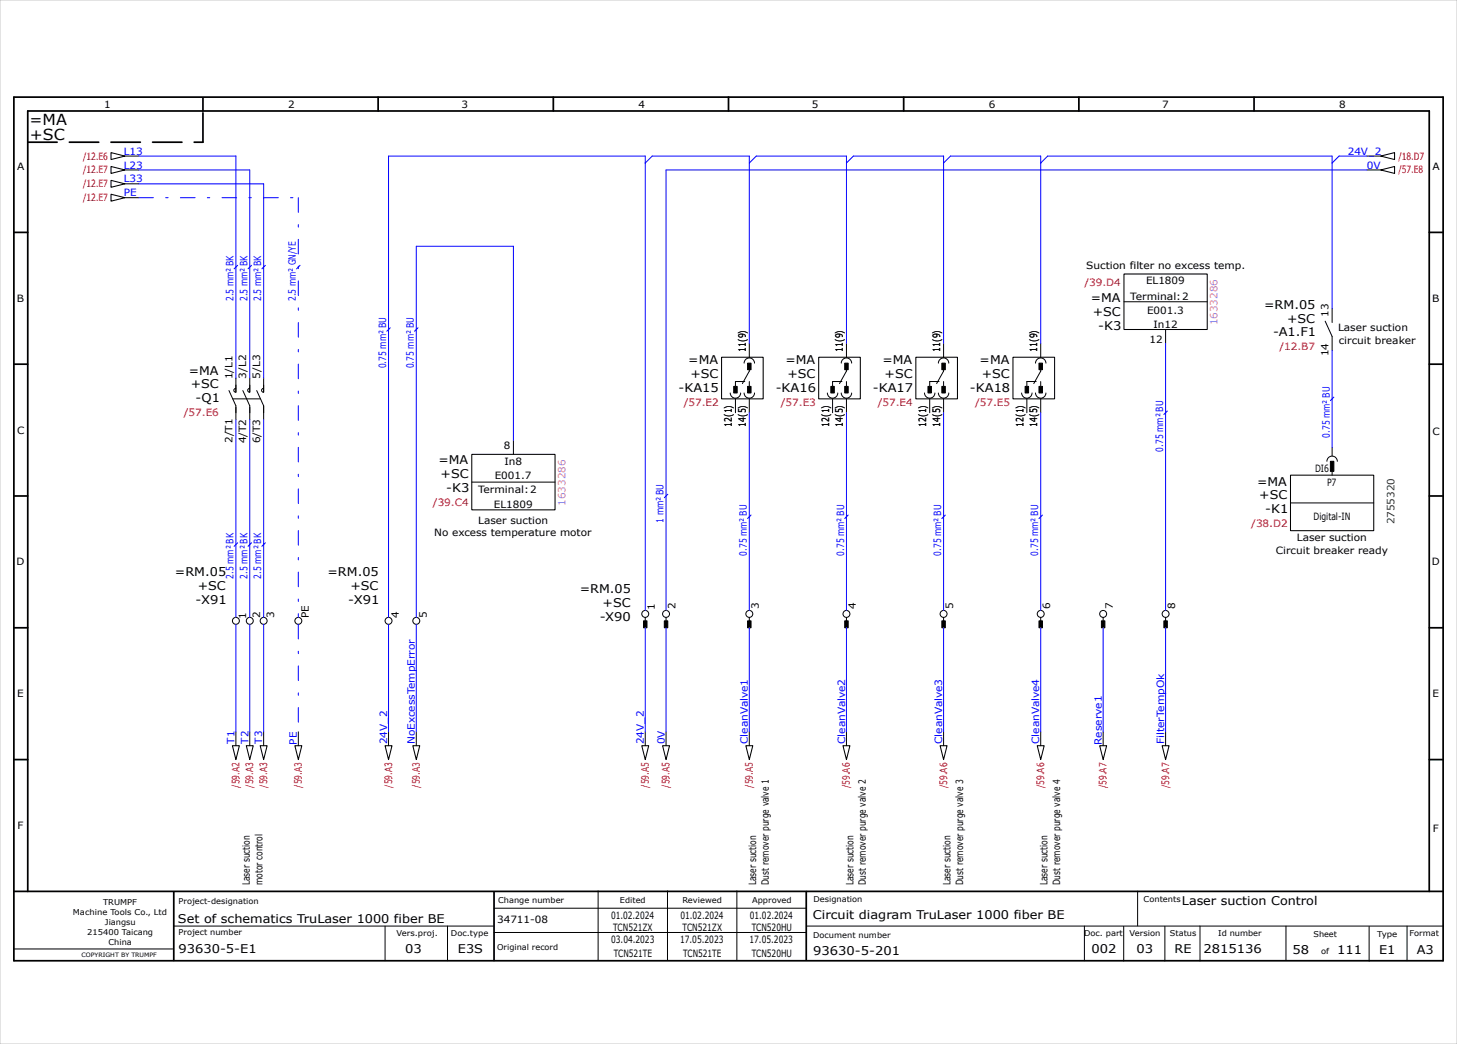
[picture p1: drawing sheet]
<svg xmlns="http://www.w3.org/2000/svg" width="420mm" height="301mm" viewBox="0 0 420 301" stroke-linecap="round" stroke-linejoin="round" font-family="sans-serif">
<g fill="none" stroke="#000" stroke-width=".5">
<path d="M4 28h412v249h-412zM58.5 28.2v3.8M109 28v4M159.5 28v4M210 28v4M260.5 28v4M311 28v4M361.5 28v4M4 67h4M412 67h4M4 105h4M412 105h4"/>
<path d="M4 143h4M412 143h4M4 181h4M412 181h4M4 219h4M412 219h4M4 257h412M8 257v-225h404v225M50.1 257.1v19.8M142.4 257.2v19.8M232.4 257.1v19.7"/>
</g>
<g fill="none" stroke="#000" stroke-width=".29">
<path d="M36 45h4M36 49h4M36 53h4M36 57h4M394 45h4M394 49h4M216 99v4M244 99v4M272 99v4M300 99v4M324 87h24M336 95v4"/>
<path d="M382 92.6l2 4.4v4M384 89v4M66 112.6l2 4.4v4M68 112a.56 .56 0 0 0-.6 .5 .56 .56 0 0 0 .6 .6M68 109v4.1M70 112.6l2 4.4v4M72 109v4.1a.56 .56 0 0 1-.6-.6 .56 .56 0 0 1 .6-.5M74 112.6l2 4.4v4M76 112a.56 .56 0 0 0-.6 .5 .56 .56 0 0 0 .6 .6M76 109v4.1M210.5 113.3a1.5 1.5 0 0 0 1.5 1.5 1.5 1.5 0 0 0 1.5-1.5M212 115v4"/>
<path d="M214.5 104.7a1.5 1.5 0 0 1 1.5-1.5 1.5 1.5 0 0 1 1.5 1.5M214.5 113.3a1.5 1.5 0 0 0 1.5 1.5 1.5 1.5 0 0 0 1.5-1.5M214.7 110h-2.7v1.3M216 105v2l-2 3.6M216 110v1.3M216 115v4M238.5 113.3a1.5 1.5 0 0 0 1.5 1.5 1.5 1.5 0 0 0 1.5-1.5M240 115v4M242.5 104.7a1.5 1.5 0 0 1 1.5-1.5 1.5 1.5 0 0 1 1.5 1.5M242.5 113.3a1.5 1.5 0 0 0 1.5 1.5 1.5 1.5 0 0 0 1.5-1.5M242.7 110h-2.7v1.3M244 105v2l-2 3.6"/>
<path d="M244 110v1.3M244 115v4M266.5 113.3a1.5 1.5 0 0 0 1.5 1.5 1.5 1.5 0 0 0 1.5-1.5M268 115v4M270.5 104.7a1.5 1.5 0 0 1 1.5-1.5 1.5 1.5 0 0 1 1.5 1.5M270.5 113.3a1.5 1.5 0 0 0 1.5 1.5 1.5 1.5 0 0 0 1.5-1.5M270.7 110h-2.7v1.3M272 105v2l-2 3.6M272 110v1.3M272 115v4M294.5 113.3a1.5 1.5 0 0 0 1.5 1.5 1.5 1.5 0 0 0 1.5-1.5M296 115v4"/>
<path d="M298.5 104.7a1.5 1.5 0 0 1 1.5-1.5 1.5 1.5 0 0 1 1.5 1.5M298.5 113.3a1.5 1.5 0 0 0 1.5 1.5 1.5 1.5 0 0 0 1.5-1.5M298.7 110h-2.7v1.3M300 105v2l-2 3.6M300 110v1.3M300 115v4M136 139h24M148 127v4M382.5 133a1.5 1.5 0 0 1 1.5-1.5 1.5 1.5 0 0 1 1.5 1.5M384 129v2.5M384 136v1M372 145h24"/>
<path d="M186 178v2M192 178v2M216 178v2M244 178v2M272 178v2M300 178v2M318 178v2M336 178v2M68 211v4M72 211v4M76 211v4M86 211v4"/>
<path d="M112 211v4M120 211v4M186 211v4M192 211v4M216 211v4M244 211v4M272 211v4M300 211v4M318 211v4M336 211v4M172.4 256.9v20M192.4 256.9v20"/>
<path d="M212.4 256.9v20M327.9 256.9v10M4.1 273.6h45.7M50.1 267h92.2M111 267v10M129 267v10M142.4 261.9h90M142.4 268.9h90M232.5 267h183.5M312.6 267v10M323.9 267.1v10M335.8 267.1v10"/>
<path d="M345.9 267v10.1M370.7 267v9.8M394.7 267.1v10M405.6 267v10"/>
<circle cx="68" cy="179" r="1"/>
<circle cx="72" cy="179" r="1"/>
<circle cx="76" cy="179" r="1"/>
<circle cx="86" cy="179" r="1"/>
<circle cx="112" cy="179" r="1"/>
<circle cx="120" cy="179" r="1"/>
<circle cx="186" cy="177" r="1"/>
<circle cx="192" cy="177" r="1"/>
<circle cx="216" cy="177" r="1"/>
<circle cx="244" cy="177" r="1"/>
<circle cx="272" cy="177" r="1"/>
<circle cx="300" cy="177" r="1"/>
<circle cx="318" cy="177" r="1"/>
<circle cx="336" cy="177" r="1"/>
</g>
<path d="M8 41h50.5M58.5 41v-8.8" fill="none" stroke="#000" stroke-width=".5" stroke-dasharray="8.5 3.5"/>
<path d="M0 0h420v301h-420z" fill="none" stroke="#c9c9c9" stroke-width=".29"/>
<path d="M67.1 115h7.9" fill="none" stroke="#000" stroke-width=".29" stroke-dasharray="8.5 3.5"/>
<g fill="#000" stroke="#000" stroke-width=".29">
<path d="M211.5 111.4h1v1.9h-1z" fill-rule="evenodd"/>
<path d="M215.5 104.7h1v1.9h-1z" fill-rule="evenodd"/>
<path d="M215.5 111.4h1v1.9h-1z" fill-rule="evenodd"/>
<path d="M239.5 111.4h1v1.9h-1z" fill-rule="evenodd"/>
<path d="M243.5 104.7h1v1.9h-1z" fill-rule="evenodd"/>
<path d="M243.5 111.4h1v1.9h-1z" fill-rule="evenodd"/>
<path d="M267.5 111.4h1v1.9h-1z" fill-rule="evenodd"/>
<path d="M271.5 104.7h1v1.9h-1z" fill-rule="evenodd"/>
<path d="M271.5 111.4h1v1.9h-1z" fill-rule="evenodd"/>
<path d="M295.5 111.4h1v1.9h-1z" fill-rule="evenodd"/>
<path d="M299.5 104.7h1v1.9h-1z" fill-rule="evenodd"/>
<path d="M299.5 111.4h1v1.9h-1z" fill-rule="evenodd"/>
<path d="M383.5 133h1v2.9h-1z" fill-rule="evenodd"/>
<path d="M185.5 179h1v2h-1z" fill-rule="evenodd"/>
<path d="M191.5 179h1v2h-1z" fill-rule="evenodd"/>
<path d="M215.5 179h1v2h-1z" fill-rule="evenodd"/>
<path d="M243.5 179h1v2h-1z" fill-rule="evenodd"/>
<path d="M271.5 179h1v2h-1z" fill-rule="evenodd"/>
<path d="M299.5 179h1v2h-1z" fill-rule="evenodd"/>
<path d="M317.5 179h1v2h-1z" fill-rule="evenodd"/>
<path d="M335.5 179h1v2h-1z" fill-rule="evenodd"/>
</g>
<g fill="none" stroke="#000" stroke-width=".3">
<path d="M32 44l4 1-4 1zM32 48l4 1-4 1zM32 52l4 1-4 1zM32 56l4 1-4 1zM398 45l4-1v2zM398 49l4-1v2zM324 79h24v16h-24zM208 103h12v12h-12zM236 103h12v12h-12zM264 103h12v12h-12zM292 103h12v12h-12zM136 131h24v16h-24z"/>
<path d="M372 137h24v16h-24zM67 215h2l-1 4zM71 215h2l-1 4zM75 215h2l-1 4zM85 215h2l-1 4zM111 215h2l-1 4zM119 215h2l-1 4zM185 215h2l-1 4zM191 215h2l-1 4zM215 215h2l-1 4zM243 215h2l-1 4zM271 215h2l-1 4z"/>
<path d="M299 215h2l-1 4zM317 215h2l-1 4zM335 215h2l-1 4z"/>
</g>
<g fill="none" stroke="#00f" stroke-width=".29">
<path d="M40 45h28v64M40 49h32v60M40 53h36v56M186 47l2-2h28v54M216 47l2-2h26v54M244 47l2-2h26v54M272 47l2-2h26v54M300 47l2-2h82v44M394 49h-202v127M394 45h-8l-2 2M336 99v77M216 119v57"/>
<path d="M244 119v57M272 119v57M300 119v57M384 101v28M68 121v57M72 121v57M76 121v57M148 127v-56h-28v107M68 180v31M72 180v31M76 180v31M112 180v31"/>
<path d="M120 180v31M186 176v-131h-74v133M186 181v30M192 181v30M216 181v30M244 181v30M272 181v30M300 181v30M318 181v30M336 181v30"/>
</g>
<path d="M40 57h46M86 57v121M86 180v31" fill="none" stroke="#00f" stroke-width=".29" stroke-dasharray="4.2 3.5 .7 3.5"/>
<g fill="none" stroke="#00f" stroke-width=".3">
<path d="M68.5 76.5l-1 1M72.5 76.5l-1 1M76.5 76.5l-1 1M86.5 76.5l-1 1M112.5 94.5l-1 1M120.5 94.5l-1 1M336.5 118.5l-1 1M384.5 114.5l-1 1M68.5 156.5l-1 1M72.5 156.5l-1 1M76.5 156.5l-1 1M192.5 142.5l-1 1"/>
<path d="M216.5 148.5l-1 1M244.5 148.5l-1 1M272.5 148.5l-1 1M300.5 148.5l-1 1"/>
</g>
<g font-size="4.4">
<text x="8.5" y="36">=MA</text>
<text x="8.6" y="40.5">+SC</text>
</g>
<g font-size="3.5">
<text x="314.4" y="87.2">=MA</text>
<text x="364.4" y="89">=RM.05</text>
<text x="315" y="91.2">+SC</text>
<text x="316.6" y="95.2">-K3</text>
<text x="371" y="93">+SC</text>
<text x="367" y="97">-A1.F1</text>
<text x="54.4" y="108">=MA</text>
<text x="198.4" y="105">=MA</text>
<text x="226.4" y="105">=MA</text>
<text x="254.4" y="105">=MA</text>
<text x="282.4" y="105">=MA</text>
<text x="55" y="112">+SC</text>
<text x="195.6" y="113">-KA15</text>
<text x="199" y="109">+SC</text>
<text x="223.6" y="113">-KA16</text>
<text x="227" y="109">+SC</text>
<text x="251.6" y="113">-KA17</text>
<text x="255" y="109">+SC</text>
<text x="279.6" y="113">-KA18</text>
<text x="283" y="109">+SC</text>
<text x="56.4" y="116">-Q1</text>
<text x="126.4" y="133.8">=MA</text>
<text x="127" y="137.8">+SC</text>
<text x="128.6" y="141.8">-K3</text>
<text x="362.4" y="140">=MA</text>
<text x="363" y="144">+SC</text>
<text x="364.7" y="148">-K1</text>
<text x="50.4" y="166">=RM.05</text>
<text x="94.4" y="166">=RM.05</text>
<text x="56.4" y="174">-X91</text>
<text x="57" y="170">+SC</text>
<text x="100.4" y="174">-X91</text>
<text x="101" y="170">+SC</text>
<text x="167.1" y="171">=RM.05</text>
<text x="172.9" y="179">-X90</text>
<text x="173.7" y="175">+SC</text>
<text x="340.7" y="261">Laser suction Control</text>
<text x="51.3" y="266">Set of schematics TruLaser 1000 fiber BE</text>
<text x="234.3" y="265">Circuit diagram TruLaser 1000 fiber BE</text>
<text x="51.5" y="274.7">93630-5-E1</text>
<text x="116.8" y="274.9">03</text>
<text x="132" y="274.9">E3S</text>
<text x="234.4" y="275.3">93630-5-201</text>
<text x="314.6" y="274.8">002</text>
<text x="327.6" y="274.9">03</text>
<text x="338.6" y="274.8">RE</text>
<text x="346.9" y="274.7">2815136</text>
<text x="372.6" y="275">58</text>
<text x="385.4" y="275">111</text>
<text x="397.6" y="275">E1</text>
<text x="408.4" y="275">A3</text>
</g>
<g font-size="2.9">
<text x="30" y="31">1</text>
<text x="83" y="31">2</text>
<text x="133.1" y="31">3</text>
<text x="184.1" y="31">4</text>
<text x="234.1" y="31">5</text>
<text x="285" y="31">6</text>
<text x="335" y="31">7</text>
<text x="386" y="31">8</text>
<text x="5" y="49">A</text>
<text x="413" y="49">A</text>
<text x="313.1" y="77.5">Suction filter no excess temp.</text>
<text x="330.3" y="82">EL1809</text>
<text x="4.8" y="87">B</text>
<text x="325.8" y="86.5">Terminal:2</text>
<text x="412.8" y="87">B</text>
<text x="330.7" y="90.5">E001.3</text>
<text x="332.5" y="94.5">In12</text>
<text x="383" y="91.4" transform="rotate(-90 383 91.4)">13</text>
<text x="385.7" y="95.5">Laser suction</text>
<text x="215" y="101.4" transform="rotate(-90 215 101.4)">11(9)</text>
<text x="243" y="101.4" transform="rotate(-90 243 101.4)">11(9)</text>
<text x="271" y="101.4" transform="rotate(-90 271 101.4)">11(9)</text>
<text x="299" y="101.4" transform="rotate(-90 299 101.4)">11(9)</text>
<text x="331.4" y="99">12</text>
<text x="385.9" y="99.1">circuit breaker</text>
<text x="383" y="102.7" transform="rotate(-90 383 102.7)">14</text>
<text x="67" y="109.4" transform="rotate(-90 67 109.4)">1/L1</text>
<text x="71" y="109.2" transform="rotate(-90 71 109.2)">3/L2</text>
<text x="75" y="109.2" transform="rotate(-90 75 109.2)">5/L3</text>
<text x="5" y="125">C</text>
<text x="211" y="123" transform="rotate(-90 211 123)">12(1)</text>
<text x="215" y="123" transform="rotate(-90 215 123)">14(5)</text>
<text x="239" y="123" transform="rotate(-90 239 123)">12(1)</text>
<text x="243" y="123" transform="rotate(-90 243 123)">14(5)</text>
<text x="267" y="123" transform="rotate(-90 267 123)">12(1)</text>
<text x="271" y="123" transform="rotate(-90 271 123)">14(5)</text>
<text x="295" y="123" transform="rotate(-90 295 123)">12(1)</text>
<text x="299" y="123" transform="rotate(-90 299 123)">14(5)</text>
<text x="413" y="125.5">C</text>
<text x="67" y="127.7" transform="rotate(-90 67 127.7)">2/T1</text>
<text x="71" y="127.8" transform="rotate(-90 71 127.8)">4/T2</text>
<text x="75" y="127.8" transform="rotate(-90 75 127.8)">6/T3</text>
<text x="145.2" y="129.5">8</text>
<text x="142.6" y="138">E001.7</text>
<text x="145.4" y="134">In8</text>
<text x="379.1" y="136">DI6</text>
<text x="137.8" y="142">Terminal:2</text>
<text x="382.5" y="140">P7</text>
<text x="142.4" y="146.5">EL1809</text>
<text x="125.2" y="154.6">No excess temperature motor</text>
<text x="137.9" y="151">Laser suction</text>
<text x="373.8" y="156">Laser suction</text>
<text x="378.6" y="150">Digital-IN</text>
<text x="367.7" y="159.6">Circuit breaker ready</text>
<text x="4.8" y="163">D</text>
<text x="412.7" y="163">D</text>
<text x="71" y="178.4" transform="rotate(-90 71 178.4)">1</text>
<text x="75" y="178.2" transform="rotate(-90 75 178.2)">2</text>
<text x="79" y="178.2" transform="rotate(-90 79 178.2)">3</text>
<text x="89" y="178.3" transform="rotate(-90 89 178.3)">PE</text>
<text x="115" y="178.1" transform="rotate(-90 115 178.1)">4</text>
<text x="123" y="178.2" transform="rotate(-90 123 178.2)">5</text>
<text x="188.7" y="175.9" transform="rotate(-90 188.7 175.9)">1</text>
<text x="194.7" y="175.7" transform="rotate(-90 194.7 175.7)">2</text>
<text x="218.8" y="175.7" transform="rotate(-90 218.8 175.7)">3</text>
<text x="246.8" y="175.6" transform="rotate(-90 246.8 175.6)">4</text>
<text x="274.8" y="175.7" transform="rotate(-90 274.8 175.7)">5</text>
<text x="302.8" y="175.7" transform="rotate(-90 302.8 175.7)">6</text>
<text x="320.8" y="175.7" transform="rotate(-90 320.8 175.7)">7</text>
<text x="338.7" y="175.6" transform="rotate(-90 338.7 175.6)">8</text>
<text x="5" y="201">E</text>
<text x="413" y="201">E</text>
<text x="5.1" y="239">F</text>
<text x="413" y="240">F</text>
<text x="72" y="255.3" transform="rotate(-90 72 255.3)">Laser suction</text>
<text x="75.6" y="255.2" transform="rotate(-90 75.6 255.2)">motor control</text>
<text x="218" y="255.3" transform="rotate(-90 218 255.3)">Laser suction</text>
<text x="221.6" y="255.3" transform="rotate(-90 221.6 255.3)">Dust remover purge valve 1</text>
<text x="246" y="255.3" transform="rotate(-90 246 255.3)">Laser suction</text>
<text x="249.6" y="255.3" transform="rotate(-90 249.6 255.3)">Dust remover purge valve 2</text>
<text x="274" y="255.3" transform="rotate(-90 274 255.3)">Laser suction</text>
<text x="277.6" y="255.3" transform="rotate(-90 277.6 255.3)">Dust remover purge valve 3</text>
<text x="302" y="255.3" transform="rotate(-90 302 255.3)">Laser suction</text>
<text x="305.6" y="255.3" transform="rotate(-90 305.6 255.3)">Dust remover purge valve 4</text>
<text x="143.3" y="266">34711-08</text>
<text x="176.1" y="264.9">01.02.2024</text>
<text x="176.8" y="268.4">TCN521ZX</text>
<text x="196.1" y="264.9">01.02.2024</text>
<text x="196.8" y="268.4">TCN521ZX</text>
<text x="216.1" y="264.9">01.02.2024</text>
<text x="216.7" y="268.4">TCN520HU</text>
<text x="176.2" y="271.9">03.04.2023</text>
<text x="176.9" y="275.9">TCN521TE</text>
<text x="196" y="271.9">17.05.2023</text>
<text x="196.9" y="275.9">TCN521TE</text>
<text x="216" y="271.9">17.05.2023</text>
<text x="216.7" y="275.9">TCN520HU</text>
</g>
<g font-size="2.9" fill="#b60000">
<text x="23.9" y="46">/12.E6</text>
<text x="403.1" y="46">/18.D7</text>
<text x="23.9" y="50">/12.E7</text>
<text x="403.1" y="50">/57.E8</text>
<text x="23.9" y="54">/12.E7</text>
<text x="23.9" y="58">/12.E7</text>
<text x="312.6" y="82.5">/39.D4</text>
<text x="368.8" y="101">/12.B7</text>
<text x="53" y="120">/57.E6</text>
<text x="197.1" y="117">/57.E2</text>
<text x="225.1" y="117">/57.E3</text>
<text x="253" y="117">/57.E4</text>
<text x="281.1" y="117">/57.E5</text>
<text x="124.8" y="146">/39.C4</text>
<text x="360.7" y="152">/38.D2</text>
<text x="69" y="227.1" transform="rotate(-90 69 227.1)">/59.A2</text>
<text x="73" y="227.1" transform="rotate(-90 73 227.1)">/59.A3</text>
<text x="77" y="227.1" transform="rotate(-90 77 227.1)">/59.A3</text>
<text x="87" y="227.1" transform="rotate(-90 87 227.1)">/59.A3</text>
<text x="113" y="227.1" transform="rotate(-90 113 227.1)">/59.A3</text>
<text x="121" y="227.1" transform="rotate(-90 121 227.1)">/59.A3</text>
<text x="187" y="227.1" transform="rotate(-90 187 227.1)">/59.A5</text>
<text x="193" y="227.1" transform="rotate(-90 193 227.1)">/59.A5</text>
<text x="217" y="227.1" transform="rotate(-90 217 227.1)">/59.A5</text>
<text x="245" y="227.2" transform="rotate(-90 245 227.2)">/59.A6</text>
<text x="273" y="227.2" transform="rotate(-90 273 227.2)">/59.A6</text>
<text x="301" y="227.2" transform="rotate(-90 301 227.2)">/59.A6</text>
<text x="319" y="227.2" transform="rotate(-90 319 227.2)">/59.A7</text>
<text x="337" y="227.2" transform="rotate(-90 337 227.2)">/59.A7</text>
</g>
<g font-size="2.9" fill="#00f">
<text x="35.7" y="44.6">L13</text>
<text x="388.5" y="44.6">24V_2</text>
<text x="35.7" y="48.6">L23</text>
<text x="35.7" y="52.6">L33</text>
<text x="394" y="48.6">0V</text>
<text x="35.7" y="56.6">PE</text>
<text x="67.3" y="86.8" transform="rotate(-90 67.3 86.8)">2.5 mm² BK</text>
<text x="71.3" y="86.8" transform="rotate(-90 71.3 86.8)">2.5 mm² BK</text>
<text x="75.3" y="86.8" transform="rotate(-90 75.3 86.8)">2.5 mm² BK</text>
<text x="85.3" y="86.8" transform="rotate(-90 85.3 86.8)">2.5 mm² GN/YE</text>
<text x="111.3" y="106.2" transform="rotate(-90 111.3 106.2)">0.75 mm² BU</text>
<text x="119.3" y="106.2" transform="rotate(-90 119.3 106.2)">0.75 mm² BU</text>
<text x="335.3" y="130.2" transform="rotate(-90 335.3 130.2)">0.75 mm² BU</text>
<text x="383.3" y="126.2" transform="rotate(-90 383.3 126.2)">0.75 mm² BU</text>
<text x="191.3" y="150.8" transform="rotate(-90 191.3 150.8)">1 mm² BU</text>
<text x="215.3" y="160.2" transform="rotate(-90 215.3 160.2)">0.75 mm² BU</text>
<text x="243.3" y="160.2" transform="rotate(-90 243.3 160.2)">0.75 mm² BU</text>
<text x="271.3" y="160.2" transform="rotate(-90 271.3 160.2)">0.75 mm² BU</text>
<text x="299.3" y="160.2" transform="rotate(-90 299.3 160.2)">0.75 mm² BU</text>
<text x="67.3" y="166.8" transform="rotate(-90 67.3 166.8)">2.5 mm² BK</text>
<text x="71.3" y="166.8" transform="rotate(-90 71.3 166.8)">2.5 mm² BK</text>
<text x="75.3" y="166.8" transform="rotate(-90 75.3 166.8)">2.5 mm² BK</text>
<text x="67.6" y="214.4" transform="rotate(-90 67.6 214.4)">T1</text>
<text x="71.6" y="214.4" transform="rotate(-90 71.6 214.4)">T2</text>
<text x="75.6" y="214.4" transform="rotate(-90 75.6 214.4)">T3</text>
<text x="85.6" y="214.7" transform="rotate(-90 85.6 214.7)">PE</text>
<text x="111.6" y="214.6" transform="rotate(-90 111.6 214.6)">24V_2</text>
<text x="119.6" y="214.6" transform="rotate(-90 119.6 214.6)">NoExcessTempError</text>
<text x="185.6" y="214.6" transform="rotate(-90 185.6 214.6)">24V_2</text>
<text x="191.6" y="214.6" transform="rotate(-90 191.6 214.6)">0V</text>
<text x="215.6" y="214.5" transform="rotate(-90 215.6 214.5)">CleanValve1</text>
<text x="243.6" y="214.5" transform="rotate(-90 243.6 214.5)">CleanValve2</text>
<text x="271.6" y="214.5" transform="rotate(-90 271.6 214.5)">CleanValve3</text>
<text x="299.6" y="214.5" transform="rotate(-90 299.6 214.5)">CleanValve4</text>
<text x="317.6" y="214.7" transform="rotate(-90 317.6 214.7)">Reserve1</text>
<text x="335.6" y="214.6" transform="rotate(-90 335.6 214.6)">FilterTempOk</text>
</g>
<g font-size="2.9" fill="#f0f">
<text x="351" y="93.8" transform="rotate(-90 351 93.8)">1633286</text>
<text x="163" y="145.8" transform="rotate(-90 163 145.8)">1633286</text>
</g>
<text font-size="2.9" fill="#008000" x="402" y="151.2" transform="rotate(-90 402 151.2)">2755320</text>
<g font-size="2.3">
<text x="21" y="263.8">Machine Tools Co., Ltd</text>
<text x="29.7" y="260.8">TRUMPF</text>
<text x="51.5" y="260.7">Project-designation</text>
<text x="143.6" y="260.4">Change number</text>
<text x="178.7" y="260.4">Edited</text>
<text x="196.7" y="260.4">Reviewed</text>
<text x="216.8" y="260.4">Approved</text>
<text x="234.5" y="260.2">Designation</text>
<text x="329.7" y="260.1">Contents</text>
<text x="25.2" y="269.6">215400 Taicang</text>
<text x="30.3" y="266.7">Jiangsu</text>
<text x="51.5" y="269.7">Project number</text>
<text x="114.3" y="269.9">Vers.proj.</text>
<text x="130" y="269.9">Doc.type</text>
<text x="312.5" y="269.8">Doc. part</text>
<text x="325.6" y="269.9">Version</text>
<text x="337.3" y="269.8">Status</text>
<text x="351.2" y="269.8">Id number</text>
<text x="406.4" y="270">Format</text>
<text x="31.3" y="272.5">China</text>
<text x="143.3" y="273.9">Original record</text>
<text x="234.4" y="270.3">Document number</text>
<text x="378.6" y="270">Sheet</text>
<text x="380.8" y="275">of</text>
<text x="397" y="270">Type</text>
</g>
<text font-size="1.7" x="23.5" y="275.8">COPYRIGHT BY TRUMPF</text>
</svg>
